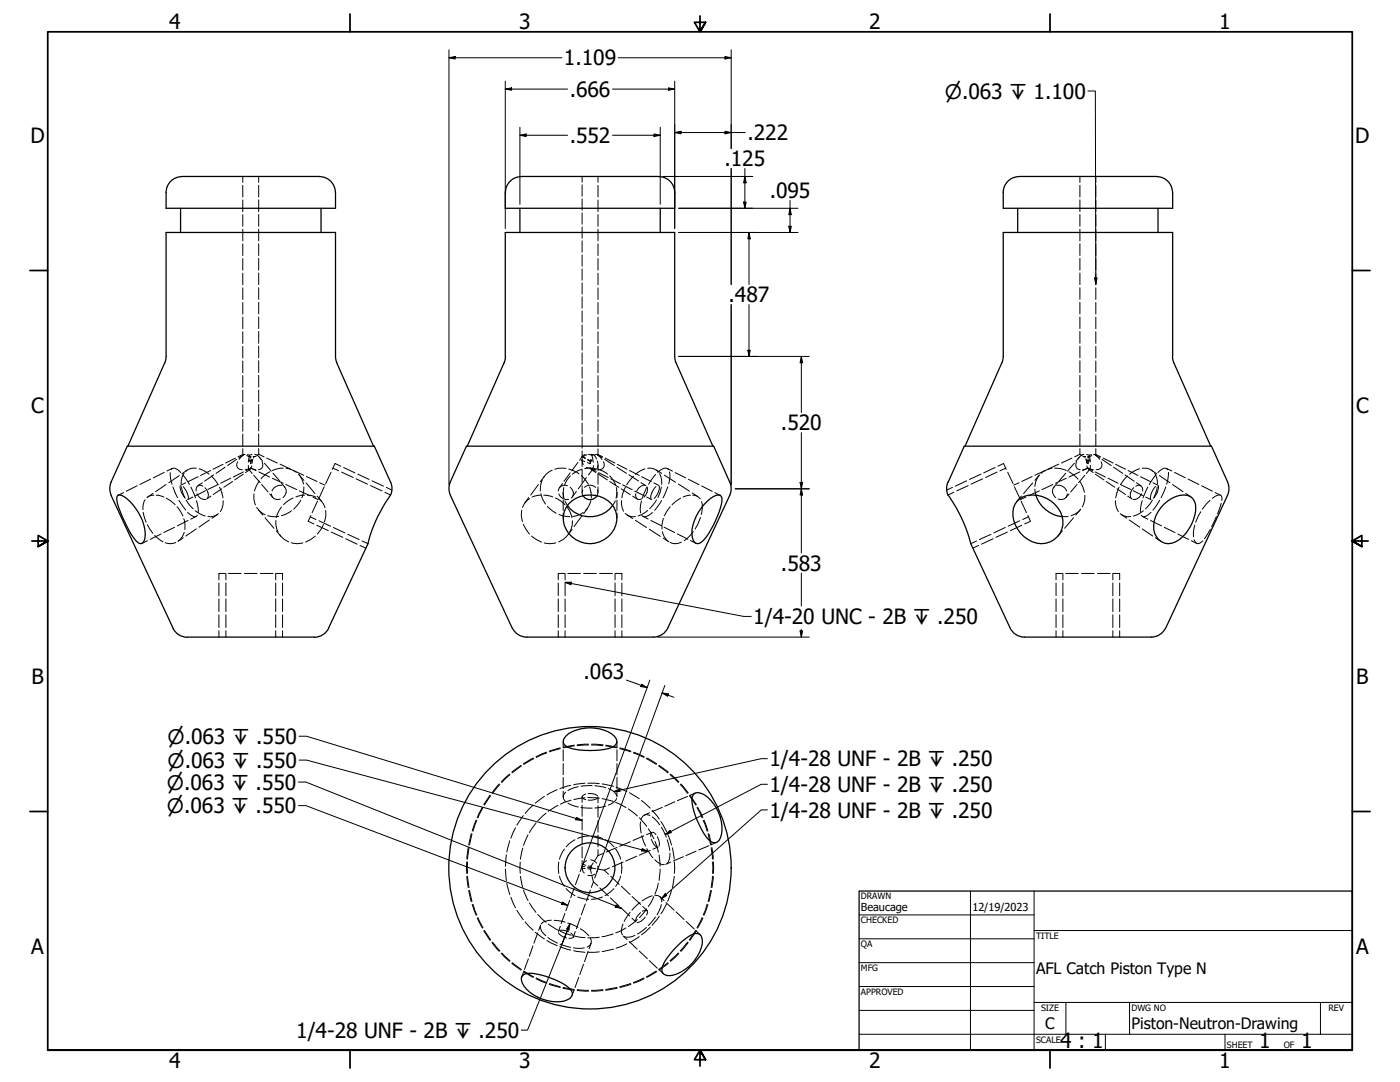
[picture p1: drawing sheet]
<svg xmlns="http://www.w3.org/2000/svg" width="559mm" height="432mm" viewBox="0 0 559 432" stroke-linecap="round" stroke-linejoin="round" font-family="sans-serif">
<!-- layer: Hidden (ANSI) -->
<g fill="none" stroke="#000" stroke-width=".4">
<path d="M96.9 70.4v2.4M96.9 74v4.6M96.9 79.8v4.7M103.3 70.4v2.4M103.3 74v4.6M103.3 79.8v4.7M232.3 70.4v2.3M232.3 73.8v4.5M232.3 79.4v4.5M238.7 70.4v2.4M238.7 74v4.6M238.7 79.8v4.7"/>
<path d="M431 70.4v2.4M431 74v4.6M431 79.8v4.7M437.4 70.4v2.4M437.4 74v4.6M437.4 79.8v4.7M96.9 85.7v4.6M96.9 91.5v4.6M96.9 97.3v4.7M103.3 85.6v4.7M103.3 91.4v4.7M103.3 97.3v4.7"/>
<path d="M232.3 85v4.5M232.3 90.6v4.5M232.3 96.1v4.5M238.7 85.7v4.6M238.7 91.5v4.6M238.7 97.3v4.7M431 85.6v4.7M431 91.4v4.7M431 97.3v4.7M437.4 85.7v4.6M437.4 91.5v4.6M437.4 97.3v4.7"/>
<path d="M96.9 103.2v4.6M96.9 109v4.7M96.9 114.9v4.6M103.3 103.1v4.7M103.3 109v4.6M103.3 114.8v4.6M232.3 101.7v4.5M232.3 107.3v4.5M232.3 112.9v4.5M232.3 118.5v4.5M238.7 103.2v4.6M238.7 109v4.7"/>
<path d="M238.7 114.9v4.6M431 103.1v4.7M431 109v4.6M431 114.8v4.6M437.4 103.2v4.6M437.4 109v4.7M437.4 114.9v4.6M96.9 120.7v4.6M96.9 126.6v4.6M96.9 132.4v4.6M96.9 138.2v4.7M103.3 120.6v4.7"/>
<path d="M103.3 126.5v4.6M103.3 132.3v4.7M103.3 138.1v4.7M232.3 124.1v4.5M232.3 129.7v4.5M232.3 135.3v4.5M238.7 120.7v4.6M238.7 126.6v4.7M238.7 132.4v4.7M238.7 138.2v4.7M431 120.6v4.7M431 126.5v4.6"/>
<path d="M431 132.3v4.7M431 138.1v4.7M437.4 120.7v4.6M437.4 126.6v4.6M437.4 132.4v4.6M437.4 138.2v4.7M96.9 144.1v4.6M96.9 149.9v4.7M96.9 155.7v4.7M103.3 144v4.7M103.3 149.8v4.7M103.3 155.6v4.7"/>
<path d="M232.3 140.8v4.6M232.3 146.4v4.5M232.3 152v4.5M232.3 157.6v4.5M238.7 144.1v4.7M238.7 149.9v4.7M238.7 155.8v4.7M431 144v4.7M431 149.8v4.7M431 155.6v4.7M437.4 144.1v4.6M437.4 149.9v4.7"/>
<path d="M437.4 155.7v4.7M96.9 161.5v4.7M96.9 167.4v4.7M96.9 173.2v4.7M96.9 179.1v2.3M103.3 161.5v4.6M103.3 167.3v4.7M103.3 173.2v4.6M103.3 179v2.3M232.3 163.2v4.5M232.3 168.8v4.5M232.3 174.4v4.5"/>
<path d="M232.3 180v2.2M238.7 161.6v4.7M238.7 167.4v4.7M238.7 173.3v4.7M238.7 179.1v2.4M431 161.5v4.6M431 167.3v4.7M431 173.2v4.6M431 179v2.3M437.4 161.5v4.7M437.4 167.4v4.7M437.4 173.2v4.7"/>
<path d="M437.4 179.1v2.3M49.3 196.6l-2.1 1M54.7 193.9l-4.3 2.1M57.9 199.5a6 6 0 0 0-.8 3.9M60.1 191.2l-4.3 2.2M61.1 196.9l-2.1 1.4M61.4 197.6l-.9 .1-1.9 .9M62.4 197.6l3 .8M65.5 188.5l-4.3 2.2M66.3 193.4l-4.2 2.8M66.4 198.8l3.5 2.6M67.9 188.6l.2 2.7 .5 1.9"/>
<path d="M68.3 187.5l.2-.4a2.78 2.78 0 0 1 3.6 1.5M68.8 186.9l-2.2 1.1M69 194.3l1.9 4.3M71.4 199.6l2.7 4M71.6 189.8l-4.2 2.9M72 193.9a5.9 5.9 0 0 0 1.9 4.9M72.5 194.3l.7 3.1 .6 1.2M73 189.5l2.6 3.9M73.2 194.2l1.4 2.3a3.1 3.1 0 0 1 .5 2.7M73.5 188.9a6.2 6.2 0 0 0-1.2 4.3M74.1 192.7l-2 1M74.3 199.6l2.8 3.5"/>
<path d="M74.7 187.6l-2.1 1.5M76.2 194.4l1.8 4.3M77 198.4l-2.1 1M78.4 186.9a5 5 0 0 0-4.2 1.1M78.4 199.8l.7 2.7v2M78.6 197a3.3 3.3 0 0 0 3.4 2.3M79.1 190.2l-4 2M79.5 187.1l1.6 .6 2.3 1.5M80.8 192.7l-1.9 1.2M81 194a1.71 1.71 0 0 0-2.1-.1 1.71 1.71 0 0 0-.6 2.1M81.9 194.6v.1a3.5 3.5 0 0 1 1 3.9M82 195.8l-4 2.1"/>
<path d="M84.1 187.8l-4 1.9M84.2 198l-1.7 1.1M84.3 189.9l2.8 3.5-4.1 1.9M85.3 189.5l-3.6 2.5M87.6 194.4l.9 2.1 .5 2.2M88.5 195.1l-3.4 2.3M89 185.3l-4 2M89.1 199.8a6.9 6.9 0 0 1-1.2 4.4M89.9 186.4l-3.7 2.5M92.1 190.8l-4 2M92.8 192.2l-3.5 2.2M94 182.8l-4 2"/>
<path d="M94.4 183.3l-3.6 2.5M94.8 184.3a2.01 2.01 0 0 0-.1 2.2 2.01 2.01 0 0 0 2 1M97 181.4l-2 .9M97 181.7l-1.6 1.6M97.1 189.2l-3.4 2.3M97.2 188.3l-4.1 2.1M97.2 181.5l-1.9 1.3M97.6 181.4h-.6v.3M97.8 181.4l-.8 .3M98.5 181.8l.8 .4M98.7 181.4l.9 .3M99.1 185.7l.3 1.8 .7-.7"/>
<path d="M99.3 182.2h.9M99.3 182.2h.2M99.4 183.6l.2 .1M99.4 183.6l.2 .5M99.4 187.4l1.2 1.5M99.4 183.7l.3 .2M99.6 181.7l-.5 2.7M99.7 183.5l-.1 .3-.2-.2M99.7 187.5l-1.7 1.1M99.8 183.8h.4M99.9 184.6l.2 .4M99.9 184h.4"/>
<path d="M99.9 183.6l.1 .5M100.1 186.8l-2.2 .7M100.1 186.8l2 .7M100.1 184.6v.4M100.1 186.8l2.1 1M100.1 182.8l-.2-.6-.1 .7M100.2 186.8l-2 1M100.3 184.6l-.2 .4M100.4 183.3l.2 .5M100.5 185.9l-.4 .9M100.6 181.4l-1 .3M100.6 183.8v1"/>
<path d="M100.7 183.6l-.2 .1M100.7 183.8l-.2 .1M100.9 183.3l-.4 .9M101 182.2h.9M101.3 189.7l2.5 2.9M101.4 197.1a7.3 7.3 0 0 0 .6 4.4M101.4 182.2l-.2 .6M101.7 181.4a2.81 2.81 0 0 1 2.4 1.9M102.4 181.9l-.7 .3M102.8 181.6l.5-.3 2.1 1M103.3 188.3l4.3 2.1M103.5 192l-1.1 1.8-.8 2.2"/>
<path d="M103.5 182.4l1.3 1.6M104.5 193.4l2.5 2.9M104.6 184.2a2.04 2.04 0 0 1-1.4 3.3M105.5 184.8l2.8 3.2M106.4 182.8l4.3 2M107.6 197.1l1.3 1.5M107.7 188.3l-1.5 .9-2 1.9M108.4 197.1a2.36 2.36 0 0 0 3.5 2M108.7 190.9l4.3 1.9M109 188.8l2.7 3.2M111.8 185.2l4.2 2M112.3 192.8l1.4 1.6"/>
<path d="M112.5 193.7a3.5 3.5 0 0 0-3.9 2.3M113 186.8l-1.3 .1-3 .9M113.5 194.3a2.76 2.76 0 0 1-.5 4.3M114.1 193.4l4.3 2M114.2 186.9l2.8 .8 1.3 .8M117 198.8l-2.1 1.1-1.7 1.5M117 187.7l4.2 2M119.1 189.2a8 8 0 0 1 2.1 4M119.4 189.5l1.9 2.2M119.5 195.9l4.3 2M120 199.6l-2.8 3.6M121.3 194.3l-.1 2.2-.7 2.1"/>
<path d="M121.5 197.6l-3.4 .7M122.2 192.7l3.5 4.3M122.3 190.2l4.3 2M122.7 197.6l1.3 .1 2.1 .7M124.9 198.4l2.1 1M126.6 198l1.8 2.1M126.7 200l-2.1 4.6M127.1 198.9a6.7 6.7 0 0 1 2.6 3.7M127.6 192.7l2.1 .9M129.4 194.2l-2.1 4.6M132.1 188.5l-2.1 4.5M132.9 186.8l2.3 1.1"/>
<path d="M133.7 185l-1 2.3M136.3 188.4l4.7 2.2M142.1 191.1l4.6 2.1M147.9 193.8l4.6 2.1M153.6 196.5l2.3 1M211 198.6l-1.5 2.1M211.4 198.9l-1.2 1-1.7 2.6M214.9 193.4l-3.1 4.1M215.8 197.6l-1.2 .1-2.2 .7M215.9 197l.7 2.3 1.1 1.9M216.5 191.5a8.5 8.5 0 0 0-.8 4.5M217 197.6l3.6 .7"/>
<path d="M217.2 190.2l-1.6 2.1M220.4 187.6l-2.3 1.6-1.1 1.3M221.7 198.8l2.1 1.1 1.8 1.6M223.1 197.1a3.3 3.3 0 0 0 3.8 2.2M224.5 193l-1.2 1.6M224.8 196.5v2.1M224.8 199.6v4.1M225 194.6l-.2 2 .3 2.2M225.5 199.8l1 1.9M225.9 186.9h-3l-1.5 .4M226.5 193.9a2.52 2.52 0 0 0-3.6 2M227 187.2l1.6 .5 2.5 1.4"/>
<path d="M227.6 194.5a2.7 2.7 0 0 1 .4 4.3M227.6 188.7l-2.5 3.4M227.6 189.9l-1.2 1.6-1 2M230.1 196.2l-1.7 2.2M230.7 184.5l-2.5 3.4M232 189.8l1.5 1.5 1.3 2M232.3 183.3v.5M232.3 183.8l.6 1.6M232.3 187.3l-1.6 .5-2.2 1.4M232.3 183.8l1.1 .4M232.3 183.6v2.6M232.3 187.5v5.2"/>
<path d="M232.3 193.9v2.6M232.3 182.2h.2M232.3 182.2l1.1 .6M232.4 182.2h.1M232.4 183.3l-.1 .5M232.5 182.2l1 .7M232.5 182.2l-.2 .6M232.5 182l-1.2 1.7M232.6 195.5l-.3 1.4 .4 1M232.7 182.2l1 .7M232.7 182.2l-.2 .6M232.7 182.2h.2"/>
<path d="M232.9 182.2h-.2M233.3 194.5a3.2 3.2 0 0 1 4.4 0M233.4 187.1l1.1-.3 3.2 .3M233.6 181.4l-1.2 .8M233.9 186.5l1.6 .3M234.1 190.6l-3.3 4.5M234.3 181.5l-1.4 .7M234.4 184.6l1.1 .4M234.4 183.5l1.1 .6 .2-.1M234.6 183.5l1.1 .1M234.8 183.5l1.1 .1M234.9 181.4l1.3 .3"/>
<path d="M235.3 194.4l.6 2.1 .1 2.3M235.5 186.8l1.6 .7M235.5 186.8l2.2 .7M235.6 184.6l-.1 .4M235.7 183.6l.2 .2M235.7 183.6l-.1 .5M235.8 199.9a7.2 7.2 0 0 1-2.2 3.9M235.8 181.4l1.4 .3M235.8 184.6l-.3 .4M235.9 183.6h.4l-.2 .1M235.9 183.6l-.1 .5M236 187.5l1.9 1.1"/>
<path d="M236.1 187.2l1.9 1M236.2 181.7l.6 2.8M236.3 183.6l-.3 .5M236.5 187.3l-1.6 2.2M236.9 185.9l-.6 1.6-.8-.7M237 181.4l-.8 .3M237.2 181.7l.9 1.5M237.8 181.4l-.6 .3M237.9 181.3l.7 .4M238.4 184l.2 .5a2.65 2.65 0 0 1-.6 2.8M238.4 181.4h.3l-.1 .3M238.4 195.5l.2 1.4-.3 1"/>
<path d="M238.4 181.5l2 1.2M238.6 181.7l1.7 1.6M238.6 181.4l1.9 .9M238.7 187.3l1.6 .5 2.2 1.4M238.7 185.6v2.2M238.7 188.8v4.4M238.7 194.3v2.2M238.8 189.2l3.6 2.3M239 188.7l3.8 1.9M240.9 184.3a2.02 2.02 0 0 1 0 2.2 2.02 2.02 0 0 1-2 1M241.4 183.3l3.8 2.5M241.6 182.8l3.8 2"/>
<path d="M243.3 189.9l1.4 1.6 1 2M243.3 192.2l3.7 2.3M243.8 191.1l3.8 1.9M245.6 199.8l-1.1 1.9M246 194.6a7.3 7.3 0 0 1-.1 4.2M246.2 186.4l3.9 2.5M246.3 196.5v2.1M246.3 199.6v4.1M246.4 185.3l3.9 2M248 195.1l3.6 2.3M248.1 199.8a6.8 6.8 0 0 0 .8 4.2M248.5 193.5l3.8 2"/>
<path d="M249.6 194.5l-1.2 2.9-.2 1.3M251 189.5l3.9 2.5M251.3 187.8l3.8 1.9M252.5 198l1.9 1.2M252.9 190.1l-2.8 3.4M253.3 196l3.9 1.9M253.8 197a1.6 1.6 0 0 0 .4 2.1 1.6 1.6 0 0 0 2.1-.1M255.8 192.6l2 1.3M256 200v.2a8.6 8.6 0 0 0-.3 4.5M256.1 190.2l3.9 2M257.1 198.4a3.9 3.9 0 0 0 1.2-4l-1.9 4.4M257.4 187.1l-2.1 1-1.7 1.2"/>
<path d="M257.4 193.7a3.5 3.5 0 0 0-3.3 2.3M258.1 198.4l1.9 .9M258.5 186.9a4.3 4.3 0 0 1 4.1 1.3M261 192.7l1.9 1M261.7 189.4l-2.8 3.9M261.8 194.2l-1.1 1.3a4 4 0 0 0-.7 3.8M261.9 187.5l2.2 1.4M262 199.5l-2.7 3.5M263 193.8a5.2 5.2 0 0 1-1.8 5.1M263.3 189a7.4 7.4 0 0 1 .8 4.3M264 194.4l-.5 2.1-.9 2.1M264.1 199.8l-2.8 3.8"/>
<path d="M265.2 189.6l4.4 2.9M266.3 186.9l2.1 1.1M266.6 194.2l-1.9 4.5M266.7 187.3a2.37 2.37 0 0 0-3.2 .4l-1 .8M267.2 188.3a8.6 8.6 0 0 1-.3 4.8M269.5 188.6l4.2 2.1M270.8 193.2l4.4 2.8M271.7 198.8l-3.5 2.7M274.8 191.3l4.2 2.1M275.6 197.6l-2.9 .8M276.3 196.7l2.2 1.5M276.5 197.6a3.5 3.5 0 0 1 3 1.5"/>
<path d="M280 193.9l4.3 2.2M285.3 196.6l2.2 1.1M380.7 196.5l-2.3 1M386.5 193.8l-4.6 2.1M392.2 191.1l-4.6 2.1M398 188.4l-4.6 2.2M400.6 185l1 2.3M401.4 186.8l-2.3 1.1M402.2 188.5l2.2 4.5M404.9 194.2l2.1 4.6M406.7 192.7l-2.1 .9M407.5 200l2.2 4.6"/>
<path d="M407.7 198l-1.8 2.1M409.4 198.4l-2.1 1M412 190.2l-4.2 2M412.2 192.7l-3.6 4.3M413.1 195.3l.3 2.3M414.8 189.7a7.2 7.2 0 0 0-1.7 4.4M414.8 189.5l-1.7 2.2M414.8 195.9l-4.3 2M417.3 187.7l-4.2 2M419.8 186.9a7.5 7.5 0 0 0-4.3 2M420.2 193.4l-4.3 2M420.8 194.3a2.82 2.82 0 0 0 .6 4.3"/>
<path d="M420.9 186.8l2.4 .2 2.3 .8M421.8 193.7a3.4 3.4 0 0 1 3.9 2.3M422 192.8l-1.4 1.6M422.6 185.2l-4.3 2M425.4 188.8l-2.7 3.2M425.6 190.9l-4.3 1.9M426 197.1a2.39 2.39 0 0 1-3.6 2M426.7 188.3l1.9 1.2 1.7 1.8M426.7 197.1l-1.3 1.5M427.9 182.8l-4.2 2M428.8 184.8l-2.7 3.2M429.7 184.2a2.03 2.03 0 0 0 1.5 3.3"/>
<path d="M429.9 193.4l-2.5 2.9M430.8 182.4l-1.3 1.6M431 192.2l1.2 2 .6 2.3M431 188.3l-4.3 2.1M431 181.3l.2 .1M431 181.3l-2.1 1M431.4 181.5l.5 .4M432.2 182l.2 .2M432.4 182.2h.9M432.4 182.2h.2M432.6 181.4a2.78 2.78 0 0 0-2.4 1.9M432.9 182.2l.2 .6"/>
<path d="M433 197.7a7.3 7.3 0 0 1-1 4.5M433 189.7l-2.5 2.9M433.4 183.2l.2 .4M433.6 183.6l.2 .5M433.6 183.6l.2 .1M433.6 183.8l.1 1M433.6 183.8l.2 .1M433.7 181.4l1.1 .3M433.8 185.9l.4 .9M433.9 183.3l-.3 .5M434 184.6l.2 .4M434 184h.4"/>
<path d="M434.1 183.8h.4M434.1 182.8l.4-.6v.7M434.1 182.2h.9M434.1 186.8l2.1 1M434.2 186.8l2.2 .7M434.2 186.8l-2 .7M434.2 186.8l-2.1 1M434.3 184.6l-.1 .4M434.3 183.6v.5M434.5 184.6l-.3 .4M434.6 183.5l.1 .3 .3-.2M434.7 187.5l1.7 1.1"/>
<path d="M434.8 181.7l.4 2.7M434.8 183.7l-.1 .2M434.9 187.4l-1.3 1.5M435 183.6l-.3 .1M435 183.6l-.3 .5M435 182.2h-.2M435.2 185.7l-.2 1.6-.3 .2-.5-.7M435.6 181.4l-.8 .3M435.8 181.8l-.8 .4M436.5 181.4l.8 .3M436.7 181.4h.7l-.1 .3M437.1 188.3l4.1 2.1"/>
<path d="M437.1 181.5l1.9 1.3M437.2 189.2l3.4 2.3M437.3 181.7l1.6 1.6M437.3 181.4l2 .9M439.5 184.3a2.01 2.01 0 0 1 .1 2.2 2.01 2.01 0 0 1-2 1M439.9 183.3l3.6 2.5M440.3 182.8l4 2M441.5 192.2l3.4 2.2M442.2 190.8l4.1 2M444.4 186.4l3.7 2.5M445.3 199.8a6.9 6.9 0 0 0 1.1 4.4M445.3 185.3l4 2"/>
<path d="M445.8 195.1l3.5 2.3M446.7 194.4l-1.4 4.3M449 189.5l3.7 2.5M450 189.9l-2.8 3.5 4.1 1.9M450.1 198l1.8 1.1M450.3 187.8l3.9 1.9M452.3 195.8l4.1 2.1M452.5 194.6a3.5 3.5 0 0 0-1.1 4M453.4 194a1.73 1.73 0 0 1 2.1 0 1.73 1.73 0 0 1 .6 2M453.6 192.7l1.8 1.2M454.9 187.1l-1.7 .6-2.3 1.5M455.2 190.2l4 2"/>
<path d="M455.7 197a3.5 3.5 0 0 1-3.4 2.3M455.9 199.8l-.6 2.7-.1 2M455.9 186.9a4.9 4.9 0 0 1 4.2 1.1M457.3 198.4l2.1 1M458.2 194.4l-2 4.3M459.6 187.6l2.1 1.5M460 199.6l-2.8 3.5M460.2 192.7l2 1M460.9 188.9a6.8 6.8 0 0 1 1.1 4.3M461.2 194.2l-1.5 2.3-.5 2.7M461.4 189.5l-2.7 3.9M461.9 194.3l-1.3 4.3"/>
<path d="M462.3 193.9l-.4 2.6-1.5 2.3M462.8 189.8l4.2 2.9M462.9 199.6l-2.7 4M465.3 194.3l-1.9 4.3M465.5 186.9l2.2 1.1M466 187.5l-.2-.4a2.46 2.46 0 0 0-3.1 1l-.5 .5M466.3 188.6l-.1 2.7-.6 1.9M468 193.4l4.2 2.8M468.8 188.5l4.3 2.2M473.3 196.9l2.1 1.4M474.2 191.2l4.3 2.2M479.6 193.9l4.3 2.1"/>
<path d="M483 199.6l-3.1 3.6M485 196.6l2.2 1M486.3 197.6l-2.4 1.3M486.8 197.5l.8 .6 .1 1.7M57.1 204.5l1.3 3.9M58.8 209.4l2.2 3.5M58.9 215.8l-2.2 1.1M61.7 213.7l3.3 2.5M64.3 213.1l-4.4 2.2M69.7 210.4l-4.4 2.1M70.2 216.5a5.2 5.2 0 0 1-4.2 .1M70.7 202.2l2.3 3.7"/>
<path d="M73.2 214.6l-2.1 1.4M73.3 207l.6 2.5-.1 1.8M73.5 212.4a6.4 6.4 0 0 1-2.4 3.6M74.9 204.5a3.9 3.9 0 0 0 3.4 1.6l.5-.5M75.1 207.7l-4.4 2.2M77.9 203.8l1.6 1.1 2.4 1M78.3 206.1l-2.2 1.1M78.4 211.1l-4.2 2.8M83.6 207.5l-4.2 2.9M86.7 205.4l-2.1 1.4M87.2 205a5 5 0 0 1-4.2 1.1M102.4 202.5l1.1 1.3 2.3 1.6"/>
<path d="M103.1 203.5l1.8 2M105.8 206.6l3.5 4.2M106.8 205.8l3.2 .4 1.3-.1M110.1 207.7v1.8l.9 2.8M110.3 211.8l1.8 2.2M111.6 213.3a8.5 8.5 0 0 0 3.6 3M112.3 202.3l-1.2 1.9-.8 2.3M116.3 216.6a7.9 7.9 0 0 0 4.6 .1M116.3 203.8l-2.6 1.6-1.4 .4M123.8 206.2l2.3 1.1M124.1 205.7l-1.1 2.3M125.9 213.9l-1.9 1.4-2 1"/>
<path d="M127.3 207.8l4.6 2.2M129.1 209.3l-1 1.9-1.5 1.9M130 203.7a8.4 8.4 0 0 1-.5 4.5M133 210.5l4.7 2.2M138.8 213.2l4.6 2.1M144.5 215.9l2.4 1.1M208.3 203.6a8.3 8.3 0 0 0 .2 4.6M208.9 209.2l1 2 1.5 1.9M212.2 213.9l1.9 1.4 2.1 1M218.5 202.1l3.5 2.8M221.9 216.6a7.9 7.9 0 0 1-4.7 .1M223.1 205.3l2.8 .8 1.6 .1"/>
<path d="M224.8 204.8v2M226.4 202.4l1.1 1.8 .8 2.4M226.7 213.4a8.6 8.6 0 0 1-3.7 2.9M228.3 211.3l-1.5 2.1M228.5 207.8l-.1 1.7-1.1 2.9M232.2 206l-3.1 4.2M232.8 204.5l-1.3 .9-2.9 .7M234.5 202.9l-1.5 2.1M246.3 204.8v2M249.6 204.9a4.4 4.4 0 0 0 4 1.2M250.3 205.5l2.2 1.4M253.6 207.6l4.5 2.9"/>
<path d="M256.6 206.1l2.1 1M258.5 203.7l-2.3 1.7-1.5 .5M259.1 211.2l4.5 2.9M259.8 207.7l4.2 2.1M260.4 204.5a3.1 3.1 0 0 1-4.2 1.2M264.4 212.2a6.3 6.3 0 0 0 2.1 3.7M264.7 214.8l2.3 1.4M264.8 206.9l-.6 2.6v1.6M265 210.4l4.3 2.1M267.5 202.2l-2.3 3.7M270.3 213l4.3 2.2M272 216.3a4.7 4.7 0 0 1-4.5 .2"/>
<path d="M275.6 215.7l2.1 1.1M276.7 212.2l-1.7 2-1.9 1.6M279.6 206.5l-2.2 4.6M280 200.2a8.7 8.7 0 0 1-.1 5.1M389.8 215.9l-2.3 1.1M395.5 213.2l-4.6 2.1M401.3 210.5l-4.6 2.2M407 207.8l-4.6 2.2M410.3 205.7l1 2.3M410.5 206.2l-2.3 1.1M424.1 211.8l-1.8 2.2M426.3 206.1l-2.3 .1"/>
<path d="M428.5 206.6l-3.6 4.2M431.2 203.5l-1.8 2M431.4 203.2a7.8 7.8 0 0 1-3.9 2.7M447.1 205a5 5 0 0 0 4.2 1.1M447.6 205.4l2.1 1.4M450.7 207.5l4.2 2.9M455.9 211.1l4.2 2.8M456 206.1l2.2 1.1M456.4 203.8l-1.5 1.1-2.5 1M459.2 207.7l4.4 2.2M459.4 204.5a3.7 3.7 0 0 1-3.3 1.6l-.6-.5M461.2 214.6l2.1 1.4"/>
<path d="M464.7 210.4l4.3 2.1M470.1 213.1l4.3 2.2M475.5 215.8l2.1 1.1M476.6 215.4l.9 1.4a2.19 2.19 0 0 0 2.6-1M476.9 209.5l-.6 3.4 .1 1.3M479.3 204.2l-2 4.3M483.1 211.2l-2.3 3.8M485.5 206.1l-1.9 4.1M487.4 200.9l-1.4 4.2M87.4 228.9h2.5M90.2 228.9v2.5M90.2 232.7v5"/>
<path d="M90.2 239v5.1M91.2 228.9h5.1M97.5 228.9h5.1M103.9 228.9h5.1M110 228.9v2.5M110 232.7v5M110 239v5.1M110.2 228.9h2.6M222.8 228.9h2.6M225.6 228.9v2.5M225.6 232.7v5M225.6 239v5.1"/>
<path d="M226.6 228.9h5.1M233 228.9h5.1M239.3 228.9h5.1M245.5 228.9v2.5M245.5 232.7v5M245.5 239v5.1M245.7 228.9h2.5M421.5 228.9h2.6M424.2 228.9v2.5M424.2 232.7v5M424.2 239v5.1M425.3 228.9h5.1"/>
<path d="M431.7 228.9h5.1M438 228.9h5.1M444.2 228.9v2.5M444.2 232.7v5M444.2 239v5.1M444.4 228.9h2.5M90.2 245.4v5M90.2 251.7v2.6M110 245.4v5M110 251.7v2.6M225.6 245.4v5M225.6 251.7v2.6"/>
<path d="M245.5 245.4v5M245.5 251.7v2.6M424.2 245.4v5M424.2 251.7v2.6M444.2 245.4v5M444.2 251.7v2.6M223.6 298.4l-4.4 1.4M223.6 298.8l-4.3 1.2M224.8 295.9v2.2M224.8 299.2v4.5M229.2 297.4l-4.5 .8M229.2 297.7l-4.4 .7"/>
<path d="M234.9 297l-4.5 .2M234.9 297.3l-4.5 .3M236.1 297l4.6 .2M236.1 297.3l4.6 .3M241.7 297.7l4.6 .7M246.3 295.9v2.3l-4.5-.8M246.3 299.2v4.5M247.3 298.8l4.4 1.2M247.5 298.4l4.3 1.4M195.6 317.3l-2.5 3.8M195.8 317.5l-2.4 3.8M199.3 312.9l-3 3.5"/>
<path d="M199.5 313.1l-2.9 3.5M203.4 308.9l-3.3 3.1M203.6 309.1l-3.3 3.2M208 305.4l-3.7 2.8M208.1 305.7l-3.6 2.7M212.9 302.5l-4 2.3M213 302.8l-4 2.3M217.3 317.8l-3.7 2.7M218.1 300.2l-4.2 1.8M218.2 300.5l-4.1 1.8M222.4 315.2l-4.1 2M224.8 318l.2 .9 .8 1"/>
<path d="M224.8 304.7v4.5M224.8 310.3v4.4M224.8 315.8v2.2M225.8 316.1l-.8 1.1-.2 .8M227.8 313.4l-4.3 1.3M228 319.3l-4.3 1.6M230.8 313.9l-4.1 1.6M232.3 318l.2 .5 1.3 .7M232.3 318v2.2M233.5 312.5l-4.5 .7M233.6 318.4l-4.6 .7M233.8 316.9l-1.3 .7-.2 .4"/>
<path d="M234.6 312.5l4.6 .2M234.6 318.3l4.6 .3M234.8 316.7h.1a5 5 0 0 1 3.6 .9M236.3 313.5l-4.4 .3M237.4 313.6l4.4 .8M238.5 318.5a4.8 4.8 0 0 1-3.7 .8M238.7 318v2.4M240.3 318.7l4.4 1.1M240.3 312.9l4.6 .9M242.8 314.7a4.7 4.7 0 0 1 3.3 2.8M245.9 314.2l4.3 1.7M246.1 318.6a4.9 4.9 0 0 1-3.3 2.7"/>
<path d="M246.3 304.7v4.5M246.3 310.3v4.4M246.3 315.8v2.2M251.3 316.4l3.8 2.4M252.8 300.5l4.2 1.8M252.9 300.2l4.2 1.8M256 319.5l3.5 3M258 302.8l3.9 2.3M258.1 302.5l4 2.3M262.9 305.7l3.7 2.7M263.1 305.4l3.7 2.8M267.4 309.1l3.4 3.2"/>
<path d="M267.7 308.9l3.3 3.1M269.4 320l-4 1.8M271.5 313.1l2.9 3.5M271.8 312.9l2.9 3.5M274.4 317.8l-4 1.7M275.1 317.5l2.6 3.8M275.4 317.3l2.5 3.8M277.5 316.5l-2 .9M186.9 338.3l-.5 4.5M187.2 338.3l-.6 4.5M188.2 332.7l-1.1 4.5M188.4 332.8l-1 4.4"/>
<path d="M190.1 327.3l-1.6 4.3M190.3 327.4l-1.5 4.3M192.5 322.1l-2 4.2M192.8 322.3l-2 4.1M203.5 335.5l-1.2 4.5M205.7 330.3l-1.8 4.2M208.7 338.5l-1 4.4M208.9 325.5l-2.6 3.8M210.8 333.2l-1.8 4.2M212.8 321.3l-3.2 3.3M213.9 328.5l-2.6 3.7M217.9 324.5l-3.3 3.1"/>
<path d="M222.7 321.4l-3.9 2.4M226.7 320.5l4.1 1.6M231.9 322.3l4.4 .2M232.3 321.3v4.5M232.3 326.8v4.5M232.3 332.4v4.4M232.3 337.9v4.4M238.7 321.5v4.7M238.7 327.4v4.7M238.7 333.2v4.7M238.7 339.1v2.3M241.8 321.7l-4.4 .8"/>
<path d="M245.7 320.2l4.1 2.1M246.3 338.2l-4.4 1.8M250.8 322.8l3.6 2.8M251.6 335.9l-4.3 1.9M255.2 326.4l2.9 3.4M255.7 328l.2 4.4M256.2 333.5l1.5 4.1M257 333.6l-4.3 1.8M257.2 325.2l-.7 .6-.6 1.2M257.2 325.2l.9-.1 1.3 .3M258.1 338.6l2.5 3.7M258.8 330.8l2.2 3.9"/>
<path d="M259.3 324.4l-2.1 .8M259.5 339.4l-4.3 1.8M260 334.9v.2a4.9 4.9 0 0 0 2.3 2.9M260.2 332.2l1.1 .3 .5 .6M260.2 332.2l-.4 .3v1.4M260.2 332.2l-2.1 .9M260.3 323.3l2.8 3.6M260.3 326l3 3.2M261.4 335.8l1.4 4.3M262.4 333.9v.2a5 5 0 0 1 .7 3.5M262.7 338l-2.1 .9M263.8 327.9l2.3 4"/>
<path d="M264 330.1l1.9 4M264.4 322.2l-4.1 1.7M266.3 335.1l1 4.3M266.5 332.9l1.5 4.3M268.4 338.3l.7 4.5M277.9 339.7l-4.1 1.7M278.2 322.3l2 4.1M278.4 322.1l2.1 4.2M280.7 327.4l1.6 4.3M281 327.3l1.6 4.3M282.6 332.8l1.1 4.4M282.9 332.7l1.1 4.5"/>
<path d="M283 337.5l-4.1 1.7M283.8 338.3l.6 4.5M284.2 338.3l.5 4.5M286 336.2l-2 .9M186.3 344v4.6M186.4 349.7l.5 4.6M186.6 349.7l.6 4.5M186.6 344v4.6M187.1 355.4l1.1 4.5M187.4 355.3l1 4.5M201.7 346.8l.4 4.6M202.1 341.1l-.4 4.6"/>
<path d="M202.3 352.6l1.2 4.4M203.9 358.1l1.8 4.2M207.6 344v4.6M207.7 349.7l1 4.4M209 355.2l1.8 4.1M227.4 359.3l-1.5 4.2M229.3 354.1l-1.5 4.2M231.2 348.9l-1.5 4.2M232.3 345.8l-.7 2.1M232.3 343.4v2.2M232.3 345.7v.3M232.3 346.3l.2 .2"/>
<path d="M232.3 345.7l1.1 .2M232.3 346.1l.1 .9M232.4 347l.8 1.4M232.4 346.9v.1M232.4 345.4l-.1 .3M232.5 346.5l1.1 .1M232.5 346.5v.2M232.7 345l1.1 .3M232.7 345l-.2 .2M232.8 344.9l-.1 .1M232.9 344.5l-.1 .2M232.9 344.5l-.4 .8"/>
<path d="M234.1 343.5l-1.2 1M234.4 346.1l1.1 .2 .5 2.3M234.6 346.7l1.1 .3 .1-.2M234.8 345.6h1.1l.1 .3M235.6 355.2l-1.5 4.4M235.7 343.2l1.5 .5 .9 .8M236.1 346.2l.2 .2-.3 .2M236.3 349.6l.6 2.3M236.8 344.4l-1.3 1.9 2.3 .4M236.9 351.9l-.9 2.2M236.9 351.9l1.7 1.6M237.4 348.9a3.1 3.1 0 0 1-2.8 .4"/>
<path d="M238.6 345.6v1.2l-.4 1.2M238.7 341.4l-1.3 2M239 346.9l2.2 .4M239.4 354.3l3.4 3.2M240.9 340.6l-2.2 .8M241.2 347.3l1.7 1.6M243.3 346.3l-2.1 1M243.6 358.3l3.5 3.3M243.8 349.7l3.3 3.2M248 353.7l3.5 3.2M248.7 344l-4.3 1.9M252.3 357.8l3.4 3.1"/>
<path d="M254.1 341.7l-4.3 1.9M260.3 357.5l-4 2M261 357.8l-2.2 4M261.4 357.3l1.3 .1 .8 .5M261.4 343.1a4.7 4.7 0 0 0 3.8 2M262.8 352.5l-1.4 4.3M263.1 341.2l.4 4.5M263.5 357.9l.4 .7 .2 1.3M263.5 346.8l-.4 4.5M263.5 357.9l1.5 1.5M267.4 340.5a5 5 0 0 1-1.2 4.1M267.7 344l-2 .9"/>
<path d="M268 355.3l-1.5 4.4M269.1 349.7l-.7 4.6M269.2 344v4.6M272.8 341.9l-4.1 1.7M283.7 355.3l-1.1 4.5M284 355.4l-1.1 4.5M284.4 349.7l-.6 4.5M284.4 344v4.6M284.7 349.7l-.5 4.6M284.7 344v4.6M188.5 360.9l1.6 4.4M188.8 360.9l1.5 4.2"/>
<path d="M190.5 366.3l2 4.1M190.8 366.2l2 4.1M193.1 371.4l2.5 3.9M193.4 371.3l2.4 3.8M196.3 376.2l3 3.5M196.6 376l2.9 3.5M206.3 363.3l2.6 3.7M209.6 367.9l3.2 3.3M211.3 360.4l2.6 3.7M212.7 377.5l-1.4 4.1M213.6 372l3.7 2.7M214.6 364.9l3.3 3.1"/>
<path d="M214.6 372.3l-1.5 4.1M215.7 369.7a4.5 4.5 0 0 0 2.2 3.7M215.8 369.2l-.8 2.1M218.3 375.3l4.1 2.1M218.7 374.1l3.8 2.3M218.8 368.7l3.9 2.5M220.1 367.2a5.7 5.7 0 0 0-4.1 1.5M221.2 367.3l4.4 .7M222.9 372.2a5 5 0 0 0 3.2 2.1M223.2 371.4a4.8 4.8 0 0 1 3.7 .5M223.5 377.8l4.3 1.4M223.5 376.8l4.3 1.3"/>
<path d="M223.6 369.7l-.7 2M223.7 371.7l4.3 1.6M225.5 364.5l-1.5 4.1M226.6 368.4l4.1 1.7M227.8 372.4l1 1 .1 .6M228.9 378.3h4.3M228.9 374l-1.1 .5h-.7M229 379.4l4.5 .6M229 373.5l4.6 .7M229.6 371.7l-.7 2.3M231.6 370.6l1.4 .9 2 1.9M231.6 366.2l-1.5 4.4"/>
<path d="M233.6 360.7l-1.6 4.4M234.8 379.6l-1.5 4.2M235.6 374.4l.4 1.3-.1 .8M235.9 376.5l-.4 .8-1.2 .7M235.9 376.5l-.8 2.1M239.2 379.9l-4.6 .1M239.2 374l-4.6 .3M244.7 372.7l-4.4 1.1M244.9 378.8l-4.6 .9M247.9 362.3l3.4 3.3M248.7 368.7a4.9 4.9 0 0 0-.3 4.4M248.7 373.5l1.6 1.5"/>
<path d="M249.8 370.3l-4.1 2M250.2 376.7l-4.3 1.7M251.1 375.7l3.2 3.1M251.5 364l-2.4 3.7M252.2 366.4l1.7 1.6M253.4 373.3a5 5 0 0 1-4.2 .5M254.4 367l-3.6 2.8M255.1 373.8l-3.8 2.4M255.1 379.5l3.3 3.1M255.5 360.2l-3.3 3M255.7 364.2l-.2 .2a4.5 4.5 0 0 0-1.8 3.1M256.5 361.8l1.8 1.5"/>
<path d="M257.5 366l-.1 .2a4.6 4.6 0 0 1-3 2M258 370.1l-3.6 2.6M258.1 362.7l-2.9 3.5M258.3 363.3l.1 1.2-.3 .7M258.3 363.3l-.5-.1-1.4 .5M259.5 370.1l-3.5 3M261.6 366l-2.8 3.4M263.1 365.6l-2.8 3.7M264 361l-1.7 4.1M265.8 360.2l3.2 3M266.1 360.7l-2.3 4M269.9 363.9l3.1 3.1"/>
<path d="M273.9 367.7l3.2 3.1M274.4 376l-2.9 3.5M274.7 376.2l-2.9 3.5M277.7 371.3l-2.6 3.8M277.9 371.5l1.6 1.6M277.9 371.4l-2.5 3.9M280.2 366.2l-2 4.1M280.5 366.3l-2.1 4.1M282.3 360.9l-1.6 4.2M282.6 360.9l-1.6 4.4M200.1 380.5l3.3 3.2M200.3 380.3l3.3 3.1"/>
<path d="M204.3 384.4l3.7 2.8M204.5 384.2l3.6 2.7M208.9 387.8l4 2.3M209 387.9l-.8 2.1M209 387.5l4 2.3M210.9 382.7l-1.5 4.1M213.9 390.6l4.2 1.8M214.1 390.3l4.1 1.8M219.2 392.8l4.4 1.3M219.3 392.5l4.3 1.3M224.7 394.4l4.5 .8M224.8 394.1l4.4 .8"/>
<path d="M229.1 395.2l-.8 2.1M230.4 395.3l4.5 .2M230.4 395l4.5 .2M231 390l-1.5 4.1M232.9 384.8l-1.5 4.2M240.7 395.3l-4.6 .2M240.7 395l-4.6 .2M246.3 394.1l-4.6 .8M246.3 394.4l-4.5 .8M251.7 392.5l-4.4 1.3M251.8 392.8l-4.3 1.3M257 390.3l-4.2 1.8"/>
<path d="M257.1 390.6l-4.2 1.8M259.1 383.3l3.3 3.1M261.9 387.5l-3.9 2.3M262.1 387.8l-4 2.3M263.2 387.1l1.6 1.5M266.6 384.2l-3.7 2.7M266.8 384.4l-3.7 2.8M270.8 380.3l-3.4 3.1M271 380.5l-3.3 3.2"/>
</g>
<circle cx="232.5" cy="182.2" r=".19" fill="#000"/>
<!-- layer: Hidden Narrow (ANSI) -->
<g fill="none" stroke="#000" stroke-width=".4">
<path d="M133.7 185l2.3 1.1M137.2 186.6l4.5 2.1M142.8 189.2l4.5 2.1M148.5 191.9l4.5 2.1M154.2 194.5l2.2 1.1M380.2 194.5l-2.3 1.1M385.8 191.9l-4.5 2.1M391.5 189.2l-4.5 2.1M397.2 186.6l-4.6 2.1M400.6 185l-2.3 1.1M123 208l2.3 1.1M126.4 209.6l4.7 2.2"/>
<path d="M132.2 212.3l4.6 2.1M138 215l4.6 2.2M143.7 217.7l2.3 1.1M390.6 217.7l-2.3 1.1M396.4 215l-4.7 2.2M402.1 212.3l-4.6 2.1M407.9 209.6l-4.6 2.2M411.3 208l-2.3 1.1M87.4 228.9v2.5M87.4 232.7v5M87.4 239v5.1M112.8 228.9v2.5"/>
<path d="M112.8 232.7v5M112.8 239v5.1M222.8 228.9v2.5M222.8 232.7v5M222.8 239v5.1M248.2 228.9v2.5M248.2 232.7v5M248.2 239v5.1M421.5 228.9v2.5M421.5 232.7v5M421.5 239v5.1M446.9 228.9v2.5"/>
<path d="M446.9 232.7v5M446.9 239v5.1M87.4 245.4v5M87.4 251.7v2.6M112.8 245.4v5M112.8 251.7v2.6M222.8 245.4v5M222.8 251.7v2.6M248.2 245.4v5M248.2 251.7v2.6M421.5 245.4v5M421.5 251.7v2.6"/>
<path d="M446.9 245.4v5M446.9 251.7v2.6M225.3 338.8l-.8 1.1-1.2 3M229.5 335.2l-2.2 1.3-1.4 1.4M234.9 333.6l-1.6 .2-2.7 .8M236.1 333.6l1.6 .2 2.8 .8M241.5 335.2l2.1 1.3 1.4 1.4M245.7 338.8l.8 1.1 1.2 3M223 344v4.6M223.3 349.6l1.2 3 .8 1.1M225.9 354.6l3.6 2.8M230.6 357.9l2.7 .9 1.6 .1"/>
<path d="M240.5 357.9l-2.8 .9-1.6 .1M245 354.6l-3.5 2.8M247.7 349.6l-1.2 3-.8 1.1M248 344v4.6"/>
</g>
<!-- layer: Visible (ANSI) -->
<g fill="none" stroke="#000" stroke-width=".51">
<path d="M66.3 76.8v6.3h67.6v-6.3M66.3 76.8a6.3 6.3 0 0 1 6.3-6.3l55-.1a6.4 6.4 0 0 1 6.3 6.4M201.7 76.8v6.3h67.6v-6.3M263 70.4l-54.9 .1a6.3 6.3 0 0 0-6.4 6.3M263 70.5a6.3 6.3 0 0 1 6.3 6.3M400.4 76.8v6.3h67.7v-6.3M406.7 70.5a6.3 6.3 0 0 0-6.3 6.3M406.8 70.4l54.9 .1a6.3 6.3 0 0 1 6.3 6.3M72.1 83.1v9.7M128.1 83.1v9.7M207.5 83.1v9.7M263.5 83.1v9.7"/>
<path d="M406.2 83.1v9.7M462.2 83.1v9.7M66.3 142.3l-.6 2.6-14.6 33.2M66.3 142.2v-49.4h67.6v49.4M133.9 142.3l.6 2.5M134.4 144.8l14.7 33.3M201.7 142.2v-49.4h67.6v49.4M201.7 142.3l-.5 2.6-14.7 33.2M269.3 142.3l.5 2.5M269.9 144.8l14.6 33.3M400.4 142.3l-.5 2.6-14.7 33.2M400.4 142.2v-49.4h67.7v49.4"/>
<path d="M468 142.3l.5 2.5M468.6 144.8l14.6 33.3M44.3 192.4l6.5-14.3h98.6l6.5 14.3a6.4 6.4 0 0 1 0 5.1M44.3 197.7l24.7 52.9M44.4 192.4a6.3 6.3 0 0 0 0 5.2M47.1 197.7a3.6 3.6 0 0 1 3.4 1.2 20.1 20.1 0 0 1 7.4 15.3 2.13 2.13 0 0 1-2.5 2.6 27.1 27.1 0 0 1-6.7-10.9l-1.3-3.3a5.9 5.9 0 0 1-.3-4.9zM155.9 197.5a56.2 56.2 0 0 0-9 19.5l-15.7 33.6M232.7 197.9a3.3 3.3 0 0 0 5.6 0M378.4 192.4a6.4 6.4 0 0 0 0 5.1M378.4 197.5a57.7 57.7 0 0 1 9.1 19.5l15.7 33.6a6.3 6.3 0 0 0 5.7 3.7h50.6a6.3 6.3 0 0 0 5.7-3.7M378.5 192.4l6.4-14.3h98.7l6.4 14.3M406.1 199.9a9.7 9.7 0 0 1 11.6-1 10.3 10.3 0 0 1 5.4 14 9.2 9.2 0 0 1-14.4 1.3 11.1 11.1 0 0 1-3.5-13.1z"/>
<path d="M413.4 197.6a12.5 12.5 0 0 0 10.6 8.6M490 192.4a6.3 6.3 0 0 1-.1 5.2l-24.6 53M226.5 201.7a11.3 11.3 0 0 0 18 0M226.9 201.1a11.9 11.9 0 0 1 18.2 1.5 10.1 10.1 0 0 1-9.6 14.4 10.1 10.1 0 0 1-9.6-14.4zM281.2 201.1a9.9 9.9 0 0 1 5.6-3.6l.7 .2a3 3 0 0 1 .5 3.4 35.6 35.6 0 0 1-7.8 15.1 2.01 2.01 0 0 1-2.1 .7 2.01 2.01 0 0 1-1.5-1.6 15.5 15.5 0 0 1 4.6-14.2zM464.7 201.1a10 10 0 0 1 10.3-3 6.4 6.4 0 0 1 1.8 7.8 15 15 0 0 1-9.1 10.9 6.2 6.2 0 0 1-7.2-7.3 12.6 12.6 0 0 1 4.2-8.4zM69 250.6a6.4 6.4 0 0 0 5.8 3.7M74.8 254.3h50.6M131.2 250.6a6.4 6.4 0 0 1-5.8 3.7M204.4 250.6l-24.6-53a6.3 6.3 0 0 1 0-5.2l6.4-14.3h98.7l6.4 14.3a6.2 6.2 0 0 1 0 5.2l-24.7 53a6.3 6.3 0 0 1-5.8 3.7h-50.6M204.5 250.6a6.3 6.3 0 0 0 5.7 3.7M225.9 293.7a15.8 15.8 0 0 1 19.2 0 2.54 2.54 0 0 1 1.1 2.7 2.54 2.54 0 0 1-2.2 1.9 30.8 30.8 0 0 1-17.1 0 2.54 2.54 0 0 1-2-1.9 2.54 2.54 0 0 1 1-2.7z"/>
<path d="M277.2 316.7a5.9 5.9 0 0 1 6.5 2.6 16 16 0 0 1 3.9 15 2.57 2.57 0 0 1-2.1 2 2.57 2.57 0 0 1-2.6-1.1 31.5 31.5 0 0 1-6.7-15.7v-1.2zM291.8 346.3a56.4 56.4 0 0 0-83.4-49.4 56.4 56.4 0 0 0-3.3 96.9 56.4 56.4 0 0 0 86.6-43.6l.1-3.9M269.5 378.4l2.8-2.7a10.6 10.6 0 0 1 6.1-3.1 2.51 2.51 0 0 1 2 2.8 15.9 15.9 0 0 1-13.2 14 2.59 2.59 0 0 1-2.7-1.1 2.59 2.59 0 0 1 0-2.9l1.4-2.6zM209 389a11.8 11.8 0 0 1 8.7 .6l5.4 2.1a10.4 10.4 0 0 1 5.3 4.3 2.61 2.61 0 0 1-1.9 3 15.8 15.8 0 0 1-18-6.6 2.42 2.42 0 0 1 .5-3.4z"/>
<circle cx="235.5" cy="346.3" r="9.9"/>
</g>
<!-- layer: Border (ANSI) -->
<g fill="none" stroke="#000" stroke-width=".7">
<path d="M139.7 5.6v7.1M279.4 6.3v6.4l-2.2-3.8h4.4l-2.2 3.8 2.2-3.8M419.1 5.6v7.1M11.9 107.9h7.1M539.8 107.9h7.1M12.7 215.9h6.3l-3.8-2.2v4.4l3.8-2.2-3.8 2.2M546.1 215.9h-6.3l3.8-2.2v4.4l-3.8-2.2 3.8 2.2M11.9 323.8h7.1M539.8 323.8h7.1M19 419.1v-406.4h520.8v406.4h-520.8h520.8M139.7 419.1v7.1M419.1 419.1v7.1"/>
<path d="M281.6 422.9l-2.2-3.8 2.2 3.8h-4.4l2.2-3.8v6.3"/>
</g>
<!-- layer: Title (ANSI) -->
<g fill="none" stroke="#000" stroke-width=".4">
<path d="M387.3 355.6v63.5M412.7 355.6v63.5M342.9 365.1h69.8M342.9 374.6h69.8M412.7 371.3h127.1M342.9 384.2h69.8M342.9 393.7h69.8M342.9 412.7h196.9M342.9 403.2h69.8M412.7 400h127.1M425.4 400v12.7M441.2 412.7v6.4"/>
<path d="M450.8 400v12.7M488.9 412.7v6.4M527 400v12.7"/>
</g>
<path d="M342.9 355.6h196.9v63.5h-196.9z" fill="none" stroke="#000" stroke-width=".51"/>
<!-- layer: Symbol (ANSI) -->
<g fill="none" stroke="#000" stroke-width=".4">
<path d="M434.2 36.3h3l.2 77.1M436.9 110.9h1l-.5 2.5zM225.6 232.4l2.5-.1-.2 1.1zM225.6 232.4l71.3 13.6h2.9M119.4 293.8h3l109.9 33.6M119.1 312.1h3l126 50.4M119.4 303.3h3l136.2 36.5M245 315.9l2.3-1 .2 .9zM306.3 302.8h-2.5l-58.8 13.1M306.3 313h-2.5l-38.3 20M119.1 321.5h3l104.5 39.8M230.1 326.2l2.2 1.2-2.5-.2z"/>
<path d="M256.3 338.6l2.3 1.2-2.5-.2zM265.5 333l2-1.6 .5 .9zM306.3 323.2h-2.5l-39.8 35.5M224.5 360l2.1 1.3-2.4-.4zM265.5 356.7l.6 .7-2.1 1.3zM224.2 377.1l2.4-6.1-16 40.1h-2.6M227.5 368.6l-.4 2.6-1-.4zM227.5 368.6l-.9 2.4M245.9 361.1l2.2 1.4-2.5-.5z"/>
</g>
<g fill="#000">
<path d="M436.9 110.9h1l-.5 2.5z" fill-rule="evenodd"/>
<path d="M225.6 232.4l2.5-.1-.2 1.1z" fill-rule="evenodd"/>
<path d="M245 315.9l2.3-1 .2 .9z" fill-rule="evenodd"/>
<path d="M230.1 326.2l2.2 1.2-2.5-.2z" fill-rule="evenodd"/>
<path d="M256.3 338.6l2.3 1.2-2.5-.2z" fill-rule="evenodd"/>
<path d="M265.5 333l2-1.6 .5 .9z" fill-rule="evenodd"/>
<path d="M265.5 356.7l.6 .7-2.1 1.3z" fill-rule="evenodd"/>
<path d="M224.5 360l2.1 1.3-2.4-.4z" fill-rule="evenodd"/>
<path d="M227.5 368.6l-.4 2.6-1-.4z" fill-rule="evenodd"/>
<path d="M245.9 361.1l2.2 1.4-2.5-.5z" fill-rule="evenodd"/>
</g>
<!-- layer: Dimension (ANSI) -->
<g fill="none" stroke="#000" stroke-width=".4">
<path d="M179.2 19.9v173.6M291.8 19.9v39.4M179.2 23.1l2.5-.6v1.1zM179.2 23.1h45.1M201.7 35.6l2.5-.5v.9zM201.7 35.6h24.9M201.7 32.4v58.8M244.5 35.6h24.8M246.8 23.1h45M266.8 35.1l2.5 .5-2.5 .4zM269.3 32.4v58.8M289.4 22.5l2.4 .6-2.4 .5z"/>
<path d="M207.5 54l2.5-.5v1zM207.5 54h19.1M207.5 50.8v30.7M244.5 54h19M261 53.5l2.5 .5-2.5 .5zM263.5 50.8v30.7M269.3 52.9l2.5-.5v1zM269.3 52.9h28.2M289.4 52.4l2.4 .5-2.4 .5zM264.5 70.4h36M291.8 67.2v46.3M297.3 70.4l.5 2.6h-1z"/>
<path d="M297.3 67.2v15.9M315.3 79.9v12.9M270.9 83.1h47.6M270.9 92.8h47.6M296.8 80.6h1l-.5 2.5zM299 92.8l.5 2.5h-1zM299 92.8v20.7M314.8 90.3h1l-.5 2.5zM315.3 83.1l.5 2.6h-1zM291.8 121.5v72M298.5 139.8h1l-.5 2.4zM299 121.5v20.7"/>
<path d="M270.9 142.2h52.1M319.8 142.2l.6 2.6h-1.1zM319.8 142.2v22.5M319.8 172.7v48M293.4 195.1h29.6M319.3 192.5h1.1l-.6 2.6zM319.8 195.1l.6 2.4h-1.1zM319.8 228.7v13.2M262.4 254.3h60.6M319.3 251.8h1.1l-.6 2.5zM319.8 251.2v3.1M250 271.4l8.3 3"/>
<path d="M256.1 273l2.2 1.4-2.5-.4zM259.4 271.4l-26.5 72.9M264.3 276.5l2.5 .4-.4 1zM264.3 276.5l4.7 1.8M265.4 273.6l-28 76.8"/>
</g>
<g fill="#000">
<path d="M179.2 23.1l2.5-.6v1.1z" fill-rule="evenodd"/>
<path d="M201.7 35.6l2.5-.5v.9z" fill-rule="evenodd"/>
<path d="M266.8 35.1l2.5 .5-2.5 .4z" fill-rule="evenodd"/>
<path d="M289.4 22.5l2.4 .6-2.4 .5z" fill-rule="evenodd"/>
<path d="M207.5 54l2.5-.5v1z" fill-rule="evenodd"/>
<path d="M261 53.5l2.5 .5-2.5 .5z" fill-rule="evenodd"/>
<path d="M269.3 52.9l2.5-.5v1z" fill-rule="evenodd"/>
<path d="M289.4 52.4l2.4 .5-2.4 .5z" fill-rule="evenodd"/>
<path d="M297.3 70.4l.5 2.6h-1z" fill-rule="evenodd"/>
<path d="M296.8 80.6h1l-.5 2.5z" fill-rule="evenodd"/>
<path d="M299 92.8l.5 2.5h-1z" fill-rule="evenodd"/>
<path d="M314.8 90.3h1l-.5 2.5z" fill-rule="evenodd"/>
<path d="M315.3 83.1l.5 2.6h-1z" fill-rule="evenodd"/>
<path d="M298.5 139.8h1l-.5 2.4z" fill-rule="evenodd"/>
<path d="M319.8 142.2l.6 2.6h-1.1z" fill-rule="evenodd"/>
<path d="M319.3 192.5h1.1l-.6 2.6z" fill-rule="evenodd"/>
<path d="M319.8 195.1l.6 2.4h-1.1z" fill-rule="evenodd"/>
<path d="M319.3 251.8h1.1l-.6 2.5z" fill-rule="evenodd"/>
<path d="M256.1 273l2.2 1.4-2.5-.4z" fill-rule="evenodd"/>
<path d="M264.3 276.5l2.5 .4-.4 1z" fill-rule="evenodd"/>
</g>
<g font-size="8.4">
<text x="67.6" y="11.7">4</text>
<text x="207.3" y="11.7">3</text>
<text x="347" y="11.7">2</text>
<text x="486.7" y="11.7">1</text>
<text x="225.1" y="26.1">1.109</text>
<text x="227.4" y="38.5">.666</text>
<text x="12.1" y="57">D</text>
<text x="227.4" y="57">.552</text>
<text x="298.3" y="56">.222</text>
<text x="541" y="57">D</text>
<text x="289.2" y="66.4">.125</text>
<text x="307.2" y="79.1">.095</text>
<text x="290.8" y="120.6">.487</text>
<text x="12.4" y="165">C</text>
<text x="541.3" y="165">C</text>
<text x="311.7" y="171.7">.520</text>
<text x="311.7" y="227.7">.583</text>
<text x="300.7" y="249">1/4-20 UNC - 2B ↧ .250</text>
<text x="12.5" y="272.9">B</text>
<text x="232.9" y="271.1">.063</text>
<text x="541.3" y="272.9">B</text>
<text x="307.1" y="305.8">1/4-28 UNF - 2B ↧ .250</text>
<text x="307.1" y="316">1/4-28 UNF - 2B ↧ .250</text>
<text x="307.1" y="326.3">1/4-28 UNF - 2B ↧ .250</text>
<text x="12.4" y="380.9">A</text>
<text x="541.3" y="380.9">A</text>
<text x="118.2" y="414.1">1/4-28 UNF - 2B ↧ .250</text>
<text x="423.1" y="418.3">4 : 1</text>
<text x="502.6" y="418.3">1</text>
<text x="519.3" y="418.3">1</text>
<text x="67.6" y="426.2">4</text>
<text x="207.3" y="426.2">3</text>
<text x="347" y="426.2">2</text>
<text x="486.7" y="426.2">1</text>
</g>
<g font-size="8">
<text x="377.1" y="39.4">⌀.063 ↧ 1.100</text>
<text x="66.9" y="296.9">⌀.063 ↧ .550</text>
<text x="66.9" y="306.4">⌀.063 ↧ .550</text>
<text x="66.6" y="315.2">⌀.063 ↧ .550</text>
<text x="66.6" y="324.5">⌀.063 ↧ .550</text>
</g>
<g font-size="6.3">
<text x="413.5" y="388.6">AFL Catch Piston Type N</text>
<text x="417.2" y="410.6">C</text>
<text x="451.6" y="410.7">Piston-Neutron-Drawing</text>
</g>
<g font-size="4.4">
<text x="343.7" y="363.5">Beaucage</text>
<text x="388.1" y="363.7">12/19/2023</text>
</g>
<g font-size="3.5">
<text x="343.7" y="358.9">DRAWN</text>
<text x="343.7" y="368.5">CHECKED</text>
<text x="413.5" y="374.6">TITLE</text>
<text x="343.7" y="378">QA</text>
<text x="343.7" y="387.5">MFG</text>
<text x="343.7" y="397.1">APPROVED</text>
<text x="415.5" y="403.4">SIZE</text>
<text x="451.6" y="403.4">DWG NO</text>
<text x="530.3" y="403.4">REV</text>
<text x="413.5" y="416.1">SCALE</text>
<text x="489.7" y="418.3">SHEET</text>
<text x="512.4" y="418.3">OF</text>
</g>
</svg>
